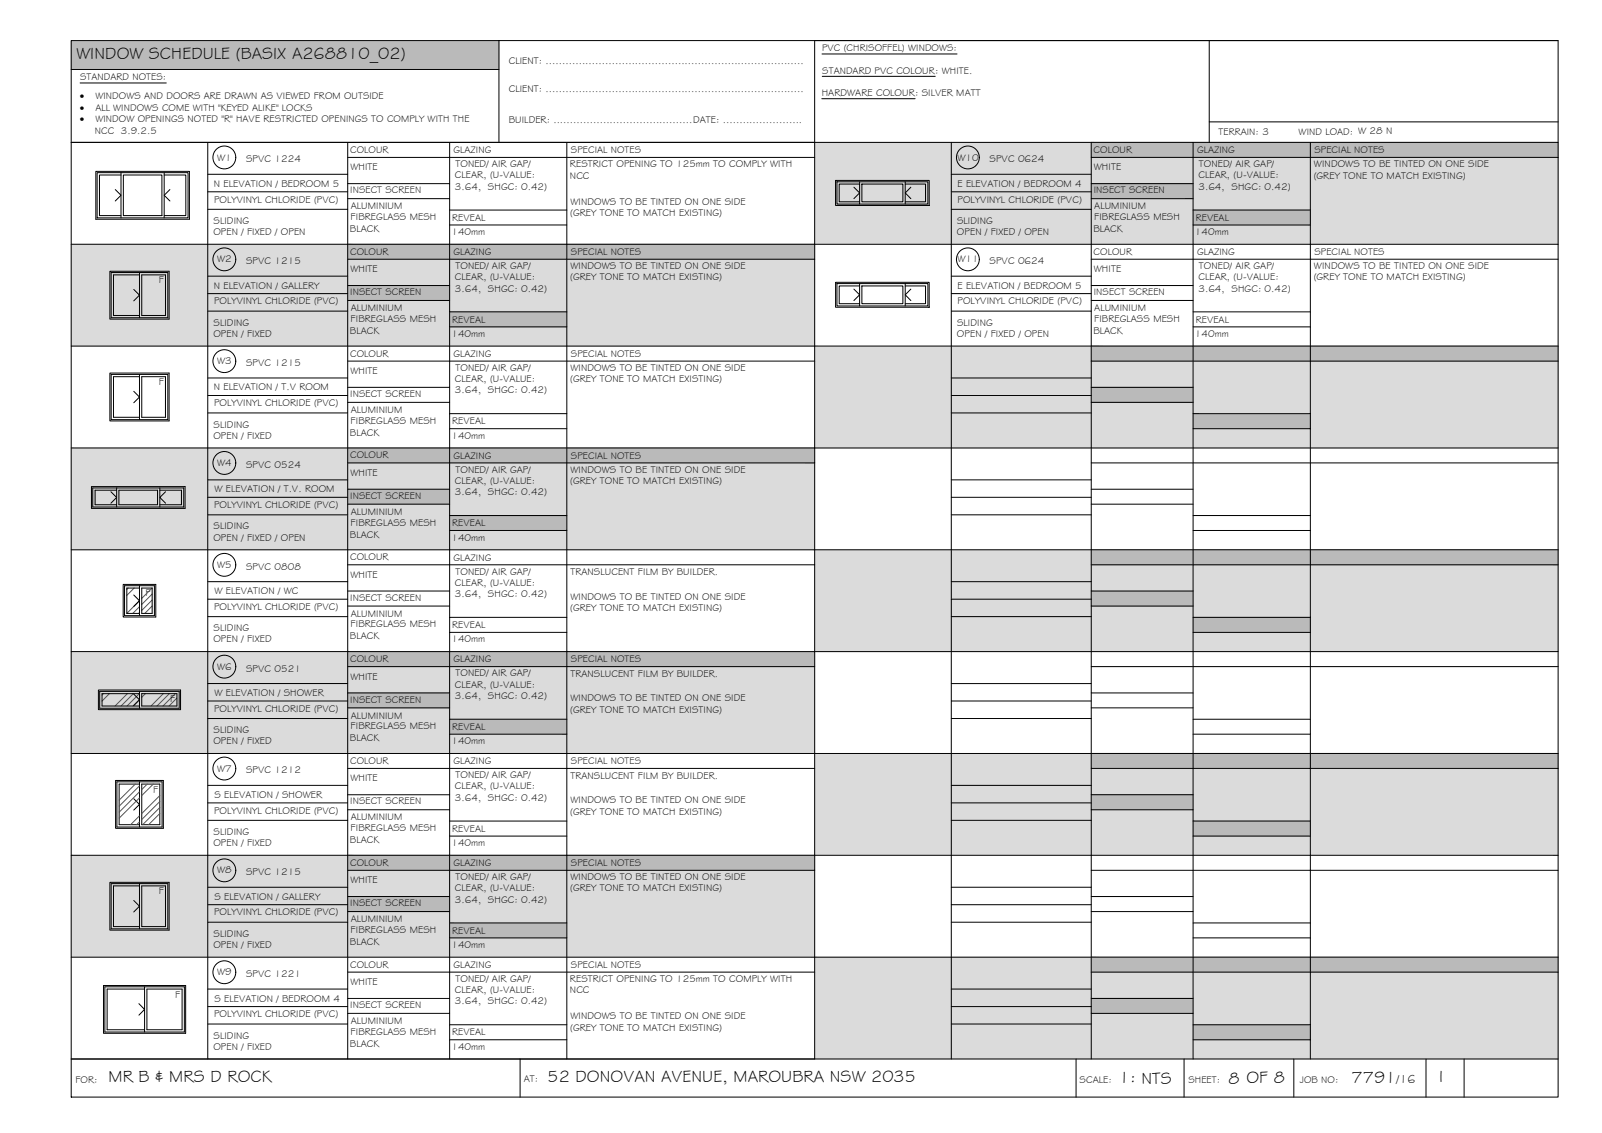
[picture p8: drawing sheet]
<svg xmlns="http://www.w3.org/2000/svg" width="420mm" height="297mm" viewBox="0 0 420 297" stroke-linecap="round" stroke-linejoin="round" font-family="sans-serif">
<!-- layer: WINDOW SCHEDULE HATCH -->
<g fill="#dbdbdb" stroke="#dbdbdb" stroke-width=".26">
<path d="M213.7 37.3l195 26.7v-26.7zM213.7 37.3l195 26.7h-195z"/>
<path d="M18.7 64l195 26.7v-26.7zM18.7 64l195 26.7h-195z"/>
<path d="M213.7 90.7l195 26.7v-26.7zM213.7 90.7l195 26.7h-195z"/>
<path d="M18.7 117.4l195 26.7v-26.7zM18.7 117.4l195 26.7h-195z"/>
<path d="M213.7 144.1l195 26.7v-26.7zM213.7 144.1l195 26.7h-195z"/>
<path d="M18.7 170.8l195 26.7v-26.7zM18.7 170.8l195 26.7h-195z"/>
<path d="M213.7 197.5l195 26.7v-26.7zM213.7 197.5l195 26.7h-195z"/>
<path d="M18.7 224.2l195 26.7v-26.7zM18.7 224.2l195 26.7h-195z"/>
<path d="M213.7 250.9l195 26.7v-26.7zM213.7 250.9l195 26.7h-195z"/>
</g>
<g fill="#bababa" stroke="#bababa" stroke-width=".26">
<path d="M18.7 10.6l112.2 7.6v-7.6zM18.7 10.6l112.2 7.6h-112.2z"/>
<path d="M286.2 37.3l122.5 4v-4zM286.2 37.3l122.5 4h-122.5z"/>
<path d="M286.2 48.1l26.7 4v-4zM286.2 48.1l26.7 4h-26.7z"/>
<path d="M312.9 55.1l30.8 3.9v-3.9zM312.9 55.1l30.8 3.9h-30.8z"/>
<path d="M91.2 64l122.5 4v-4zM91.2 64l122.5 4h-122.5z"/>
<path d="M91.2 74.9l26.7 3.9v-3.9zM91.2 74.9l26.7 3.9h-26.7z"/>
<path d="M117.9 81.8l30.8 3.9v-3.9zM117.9 81.8l30.8 3.9h-30.8z"/>
<path d="M286.2 90.7l122.5 4v-4zM286.2 90.7l122.5 4h-122.5z"/>
<path d="M286.2 101.6l26.7 3.9v-3.9zM286.2 101.6l26.7 3.9h-26.7z"/>
<path d="M312.9 108.5l30.8 3.9v-3.9zM312.9 108.5l30.8 3.9h-30.8z"/>
<path d="M91.2 117.4l122.5 4v-4zM91.2 117.4l122.5 4h-122.5z"/>
<path d="M91.2 128.3l26.7 3.9v-3.9zM91.2 128.3l26.7 3.9h-26.7z"/>
<path d="M117.9 135.2l30.8 3.9v-3.9zM117.9 135.2l30.8 3.9h-30.8z"/>
<path d="M286.2 144.1l122.5 4v-4zM286.2 144.1l122.5 4h-122.5z"/>
<path d="M286.2 155l26.7 3.9v-3.9zM286.2 155l26.7 3.9h-26.7z"/>
<path d="M312.9 161.9l30.8 3.9v-3.9zM312.9 161.9l30.8 3.9h-30.8z"/>
<path d="M91.2 170.8l122.5 4v-4zM91.2 170.8l122.5 4h-122.5z"/>
<path d="M91.2 181.6l26.7 4v-4zM91.2 181.6l26.7 4h-26.7z"/>
<path d="M117.9 188.6l30.8 3.9v-3.9zM117.9 188.6l30.8 3.9h-30.8z"/>
<path d="M286.2 197.5l122.5 4v-4zM286.2 197.5l122.5 4h-122.5z"/>
<path d="M286.2 208.4l26.7 3.9v-3.9zM286.2 208.4l26.7 3.9h-26.7z"/>
<path d="M312.9 215.3l30.8 3.9v-3.9zM312.9 215.3l30.8 3.9h-30.8z"/>
<path d="M91.2 224.2l122.5 4v-4zM91.2 224.2l122.5 4h-122.5z"/>
<path d="M91.2 235l26.7 4v-4zM91.2 235l26.7 4h-26.7z"/>
<path d="M117.9 242l30.8 3.9v-3.9zM117.9 242l30.8 3.9h-30.8z"/>
<path d="M286.2 250.9l122.5 4v-4zM286.2 250.9l122.5 4h-122.5z"/>
<path d="M286.2 261.8l26.7 3.9v-3.9zM286.2 261.8l26.7 3.9h-26.7z"/>
<path d="M312.9 268.7l30.8 3.9v-3.9zM312.9 268.7l30.8 3.9h-30.8z"/>
</g>
<!-- layer: BORDER -->
<g fill="none" stroke="#000" stroke-width=".26">
<path d="M18.7 10.6h390v277h-390zM18.7 18.2h112.2M130.9 10.6v26.7M317.1 10.6v26.7M408.7 10.6h-195v267M18.7 37.3h390M54.5 37.3v240.3M91.2 37.3v240.3M117.9 37.3v240.3M148.7 37.3v240.3M249.5 37.3v240.3M286.2 37.3v240.3"/>
<path d="M312.9 37.3v240.3M317.1 32h91.6M343.7 37.3v240.3M54.5 45.7h36.7M54.5 50.3h36.7M54.5 54.9h36.7M91.2 41.3h122.5M91.2 48.1h26.7M91.2 52.1h26.7M117.9 55.1h30.8M117.9 59h30.8M249.5 45.7h36.7"/>
<path d="M249.5 50.3h36.7M249.5 54.9h36.7M286.2 41.3h122.5M286.2 48.1h26.7M286.2 52.1h26.7M312.9 55.1h30.8M312.9 59h30.8M18.7 64h390M54.5 72.4h36.7M54.5 77h36.7M91.2 68h122.5M91.2 74.9h26.7"/>
<path d="M91.2 78.8h26.7M249.5 72.4h36.7M249.5 77h36.7M286.2 68h122.5M286.2 74.9h26.7M286.2 78.8h26.7M18.7 90.7h390M54.5 81.6h36.7M54.5 99.1h36.7M91.2 94.7h122.5M117.9 81.8h30.8M117.9 85.7h30.8"/>
<path d="M249.5 81.6h36.7M249.5 99.1h36.7M286.2 94.7h122.5M312.9 81.8h30.8M312.9 85.7h30.8M18.7 117.4h390M54.5 103.7h36.7M54.5 108.3h36.7M91.2 101.6h26.7M91.2 105.5h26.7M117.9 108.5h30.8M117.9 112.4h30.8"/>
<path d="M249.5 103.7h36.7M249.5 108.3h36.7M286.2 101.6h26.7M286.2 105.5h26.7M312.9 108.5h30.8M312.9 112.4h30.8M54.5 125.8h36.7M54.5 130.4h36.7M54.5 135h36.7M91.2 121.4h122.5M91.2 128.3h26.7M91.2 132.2h26.7"/>
<path d="M117.9 135.2h30.8M117.9 139.1h30.8M249.5 125.8h36.7M249.5 130.4h36.7M249.5 135h36.7M286.2 121.4h122.5M286.2 128.3h26.7M286.2 132.2h26.7M312.9 135.2h30.8M312.9 139.1h30.8M18.7 144.1h390M54.5 152.5h36.7"/>
<path d="M54.5 157.1h36.7M91.2 148.1h122.5M91.2 155h26.7M91.2 158.9h26.7M249.5 152.5h36.7M249.5 157.1h36.7M286.2 148.1h122.5M286.2 155h26.7M286.2 158.9h26.7M18.7 170.8h390M54.5 161.7h36.7M54.5 179.2h36.7"/>
<path d="M91.2 174.8h122.5M117.9 161.9h30.8M117.9 165.8h30.8M249.5 161.7h36.7M249.5 179.2h36.7M286.2 174.8h122.5M312.9 161.9h30.8M312.9 165.8h30.8M18.7 197.5h390M54.5 183.8h36.7M54.5 188.4h36.7M91.2 181.7h26.7"/>
<path d="M91.2 185.6h26.7M117.9 188.6h30.8M117.9 192.5h30.8M249.5 183.8h36.7M249.5 188.4h36.7M286.2 181.7h26.7M286.2 185.6h26.7M312.9 188.6h30.8M312.9 192.5h30.8M54.5 205.9h36.7M54.5 210.5h36.7M54.5 215.1h36.7"/>
<path d="M91.2 201.5h122.5M91.2 208.4h26.7M91.2 212.3h26.7M117.9 215.3h30.8M117.9 219.2h30.8M249.5 205.9h36.7M249.5 210.5h36.7M249.5 215.1h36.7M286.2 201.5h122.5M286.2 208.4h26.7M286.2 212.3h26.7M312.9 215.3h30.8"/>
<path d="M312.9 219.2h30.8M18.7 224.2h390M54.5 232.6h36.7M54.5 237.2h36.7M91.2 228.2h122.5M91.2 235h26.7M91.2 239h26.7M249.5 232.6h36.7M249.5 237.2h36.7M286.2 228.2h122.5M286.2 235h26.7M286.2 239h26.7"/>
<path d="M18.7 250.9h390M54.5 241.8h36.7M54.5 259.3h36.7M91.2 254.9h122.5M117.9 242h30.8M117.9 245.9h30.8M249.5 241.8h36.7M249.5 259.3h36.7M286.2 254.9h122.5M312.9 242h30.8M312.9 245.9h30.8M18.7 277.6h390"/>
<path d="M54.5 263.9h36.7M54.5 268.5h36.7M91.2 261.8h26.7M91.2 265.7h26.7M117.9 268.7h30.8M117.9 272.6h30.8M136.4 277.6v10M249.5 263.9h36.7M249.5 268.5h36.7M282.2 277.6v10M286.2 261.8h26.7M286.2 265.7h26.7"/>
<path d="M310.5 277.6v10M312.9 268.7h30.8M312.9 272.6h30.8M339.3 277.6v10M374 277.6v10M384 277.6v10"/>
</g>
<!-- layer: TEXT -->
<path d="M215.6 14.2h35.4M21 21.8h22.6M215.5 25.9h24.5M215.7 20h29.6" fill="none" stroke="#000" stroke-width=".26"/>
<!-- layer: WINDOWS -->
<g fill="none" stroke="#000" stroke-width=".26">
<path d="M25.5 45.3h23.8v11.8h-23.8zM30.2 49.7l1.5 1.5-1.5 1.5M31.7 45.9h-5.6v10.6h5.6M31.7 45.3v11.8M32.3 45.9h10.2v10.6h-10.2zM43.1 45.9h5.6v10.6h-5.6M43.1 45.3v11.8M44.6 49.7l-1.5 1.5 1.5 1.5M219.5 47.7h23.9v5.8h-23.9zM224 49.1l1.5 1.5-1.5 1.5M225.5 48.3h-5.4v4.6h5.4M225.5 47.7v5.8"/>
<path d="M226 48.3h10.8v4.6h-10.8zM237.4 48.3h5.3v4.6h-5.3M237.4 47.7v5.8M238.9 49.1l-1.5 1.5 1.5 1.5M29.2 71.5h14.8v11.8h-14.8zM35.1 75.9l1.5 1.5-1.5 1.5M36.6 72.1h-6.8v10.6h6.8M36.6 71.5v11.8M37.2 72.1h6.2v10.6h-6.2zM219.5 74.4h23.9v5.8h-23.9zM224 75.8l1.5 1.5-1.5 1.5M225.5 75h-5.4v4.6h5.4"/>
<path d="M225.5 74.4v5.8M226 75h10.8v4.6h-10.8zM237.4 75h5.3v4.6h-5.3M237.4 74.4v5.8M238.9 75.8l-1.5 1.5 1.5 1.5M29.2 98.2h14.8v11.8h-14.8zM36.6 98.8h-6.8v10.6h6.8M36.6 98.2v11.8M37.2 98.8h6.2v10.6h-6.2zM35.1 102.6l1.5 1.5-1.5 1.5M24.3 127.9h23.9v5h-23.9zM29.1 128.9l1.5 1.5-1.5 1.5"/>
<path d="M30.6 128.5h-5.7v3.8h5.7M30.6 127.9v5M31.2 128.5h10.1v3.8h-10.1zM41.9 127.9v5M41.9 128.5h5.7v3.8h-5.7M43.4 128.9l-1.5 1.5 1.5 1.5M32.7 153.6h7.8v7.8h-7.8zM35.1 156l1.5 1.5-1.5 1.5M36.6 153.6v7.8M36.6 154.2h-3.3v6.6h3.3M37.2 154.2h2.7v6.6h-2.7zM26.1 181.3h20.9v4.4h-20.9z"/>
<path d="M35.1 182l1.5 1.5-1.5 1.5M36.6 181.3v4.4M36.6 181.9h-9.8v3.2h9.8M37.2 181.9h9.2v3.2h-9.2zM30.7 205h11.8v11.8h-11.8zM35.1 209.4l1.5 1.5-1.5 1.5M36.6 205v11.8M36.6 205.6h-5.4v10.6h5.4M37.2 205.6h4.7v10.6h-4.7zM29.2 231.7h14.8v11.8h-14.8zM35.1 236.1l1.5 1.5-1.5 1.5M36.6 232.3h-6.8v10.6h6.8"/>
<path d="M36.6 231.7v11.8M37.2 232.3h6.2v10.6h-6.2zM27.5 258.7h20.9v11.9h-20.9zM37.9 259.3h-9.8v10.7h9.8M37.9 258.7v11.9M38.5 259.3h9.3v10.7h-9.3zM36.4 263.1l1.5 1.5-1.5 1.5"/>
<circle cx="58.8" cy="41.3" r="3"/>
<circle cx="253.8" cy="41.3" r="3"/>
<circle cx="58.8" cy="68" r="3"/>
<circle cx="253.8" cy="68" r="3"/>
<circle cx="58.8" cy="94.7" r="3"/>
<circle cx="58.8" cy="121.4" r="3"/>
<circle cx="58.8" cy="148.1" r="3"/>
<circle cx="58.8" cy="174.8" r="3"/>
<circle cx="58.8" cy="201.5" r="3"/>
<circle cx="58.8" cy="228.2" r="3"/>
<circle cx="58.8" cy="254.9" r="3"/>
</g>
<!-- layer: NEWWORK -->
<path d="M25.1 44.9h24.6v12.6h-24.6zM219.1 47.3h24.6v6.6h-24.6zM28.8 71.1h15.6v12.6h-15.6zM219.1 74h24.6v6.6h-24.6zM28.8 97.8h15.6v12.6h-15.6zM24 127.6h24.5v5.7h-24.5zM32.3 153.2h8.6v8.6h-8.6zM25.8 180.9h21.6v5.1h-21.6zM30.3 204.6h12.5v12.6h-12.5zM28.8 231.3h15.6v12.6h-15.6zM27.1 258.4h21.6v12.5h-21.6z" fill="none" stroke="#000" stroke-width=".26"/>
<!-- layer: HATCH -->
<g fill="none" stroke="#545454" stroke-width=".26">
<path d="M33.6 154.2l-.3 .3M35.2 154.2l-1.9 1.9M36.6 157.5l-3.3 3.3M36.6 159.1l-1.8 1.7M39.9 154.2l-2.7 2.7M39.9 155.7l-2.7 2.8M39.9 157.3l-2.7 2.7M39.9 158.9l-1.9 1.9M36.6 160.6l-.2 .2M27.1 181.9l-.3 .3M28.7 181.9l-1.9 1.9M33.4 181.9l-3.2 3.2"/>
<path d="M35 181.9l-3.2 3.2M36.5 181.9l-3.2 3.2M36.6 183.4l-1.7 1.7M38.1 181.9l-.9 .9M42.8 181.9l-3.2 3.2M44.4 181.9l-3.2 3.2M46 181.9l-3.3 3.2M46.4 183l-2.1 2.1M35.5 205.6l-4.3 4.2M36.6 213.9l-2.3 2.3M36.6 206l-5.4 5.4M36.6 215.5l-.8 .7"/>
<path d="M36.6 207.6l-5.4 5.3M36.6 209.2l-5.4 5.3M38.6 205.6l-1.4 1.4M40.2 205.6l-3 3M41.9 208.6l-4.7 4.7M41.9 210.1l-4.7 4.8M41.9 211.7l-4.5 4.5M41.9 213.3l-2.9 2.9"/>
</g>
<g font-size="4.5">
<text x="20" y="15.6">WINDOW SCHEDULE (BASIX A268810_02)</text>
<text x="28.5" y="283.7">MR B &amp; MRS D ROCK</text>
<text x="143.6" y="283.7">52 DONOVAN AVENUE, MAROUBRA NSW 2035</text>
<text x="293.4" y="284">1: NTS</text>
<text x="322.2" y="284.2">8 OF 8</text>
<text x="354.5" y="283.8">7791</text>
<text x="377.4" y="283.8">I</text>
</g>
<text font-size="3.2" x="366.3" y="283.8">/16</text>
<g font-size="2.6">
<text x="133.4" y="16.9">CLIENT: ..............................................................................</text>
<text x="215.6" y="13.5">PVC (CHRISOFFEL) WINDOWS:</text>
<text x="21" y="21.1">STANDARD NOTES:</text>
<text x="215.7" y="19.3">STANDARD PVC COLOUR: WHITE.</text>
<text x="21" y="26.1">·</text>
<text x="21" y="29.1">·</text>
<text x="25" y="29.1">ALL WINDOWS COME WITH &quot;KEYED ALIKE&quot; LOCKS</text>
<text x="25" y="26.1">WINDOWS AND DOORS ARE DRAWN AS VIEWED FROM OUTSIDE</text>
<text x="133.4" y="24">CLIENT: ..............................................................................</text>
<text x="215.5" y="25.2">HARDWARE COLOUR: SILVER MATT</text>
<text x="21" y="32.1">·</text>
<text x="24.9" y="35.1">NCC 3.9.2.5</text>
<text x="25" y="32.1">WINDOW OPENINGS NOTED &quot;R&quot; HAVE RESTRICTED OPENINGS TO COMPLY WITH THE</text>
<text x="133.4" y="32.3">BUILDER: ..........................................DATE: ........................</text>
<text x="319.6" y="35.4">TERRAIN: 3</text>
<text x="340.6" y="35.4">WIND LOAD: W 28 N</text>
<text x="91.8" y="40.1">COLOUR</text>
<text x="119" y="40.1">GLAZING</text>
<text x="149.7" y="40.1">SPECIAL NOTES</text>
<text x="286.8" y="40.1">COLOUR</text>
<text x="314" y="40.1">GLAZING</text>
<text x="344.7" y="40.1">SPECIAL NOTES</text>
<text x="57" y="42.1">W1</text>
<text x="64.5" y="42.6">SPVC 1224</text>
<text x="91.9" y="44.7">WHITE</text>
<text x="119.3" y="46.8">CLEAR, (U-VALUE:</text>
<text x="119.5" y="43.9">TONED/ AIR GAP/</text>
<text x="149.5" y="43.9">RESTRICT OPENING TO 125mm TO COMPLY WITH</text>
<text x="149.5" y="46.8">NCC</text>
<text x="251.1" y="42.1">W10</text>
<text x="259.5" y="42.6">SPVC 0624</text>
<text x="286.9" y="44.7">WHITE</text>
<text x="314.3" y="46.8">CLEAR, (U-VALUE:</text>
<text x="314.4" y="43.9">TONED/ AIR GAP/</text>
<text x="344.5" y="46.8">(GREY TONE TO MATCH EXISTING)</text>
<text x="344.6" y="43.9">WINDOWS TO BE TINTED ON ONE SIDE</text>
<text x="56.1" y="49">N ELEVATION / BEDROOM 5</text>
<text x="56.1" y="53.1">POLYVINYL CHLORIDE (PVC)</text>
<text x="91.8" y="50.7">INSECT SCREEN</text>
<text x="119.3" y="49.7">3.64, SHGC: 0.42)</text>
<text x="149.6" y="53.7">WINDOWS TO BE TINTED ON ONE SIDE</text>
<text x="251.1" y="49">E ELEVATION / BEDROOM 4</text>
<text x="251.1" y="53.1">POLYVINYL CHLORIDE (PVC)</text>
<text x="286.9" y="50.7">INSECT SCREEN</text>
<text x="314.3" y="49.7">3.64, SHGC: 0.42)</text>
<text x="56" y="58.7">SLIDING</text>
<text x="92" y="57.7">FIBREGLASS MESH</text>
<text x="92" y="54.9">ALUMINIUM</text>
<text x="118.6" y="57.9">REVEAL</text>
<text x="149.5" y="56.6">(GREY TONE TO MATCH EXISTING)</text>
<text x="251" y="58.7">SLIDING</text>
<text x="287" y="57.7">FIBREGLASS MESH</text>
<text x="287" y="54.9">ALUMINIUM</text>
<text x="313.6" y="57.9">REVEAL</text>
<text x="56" y="61.6">OPEN / FIXED / OPEN</text>
<text x="91.8" y="60.8">BLACK</text>
<text x="118.4" y="61.7">140mm</text>
<text x="251" y="61.6">OPEN / FIXED / OPEN</text>
<text x="286.8" y="60.8">BLACK</text>
<text x="313.4" y="61.7">140mm</text>
<text x="57" y="68.8">W2</text>
<text x="64.5" y="69.3">SPVC 1215</text>
<text x="91.8" y="66.8">COLOUR</text>
<text x="91.9" y="71.4">WHITE</text>
<text x="119" y="66.9">GLAZING</text>
<text x="119.5" y="70.6">TONED/ AIR GAP/</text>
<text x="149.6" y="70.6">WINDOWS TO BE TINTED ON ONE SIDE</text>
<text x="149.7" y="66.9">SPECIAL NOTES</text>
<text x="251.1" y="68.8">W11</text>
<text x="259.5" y="69.3">SPVC 0624</text>
<text x="286.8" y="66.8">COLOUR</text>
<text x="286.9" y="71.4">WHITE</text>
<text x="314" y="66.9">GLAZING</text>
<text x="314.4" y="70.6">TONED/ AIR GAP/</text>
<text x="344.6" y="70.6">WINDOWS TO BE TINTED ON ONE SIDE</text>
<text x="344.7" y="66.9">SPECIAL NOTES</text>
<text x="41.6" y="74.3">F</text>
<text x="56.1" y="75.7">N ELEVATION / GALLERY</text>
<text x="91.8" y="77.4">INSECT SCREEN</text>
<text x="119.3" y="76.4">3.64, SHGC: 0.42)</text>
<text x="119.3" y="73.5">CLEAR, (U-VALUE:</text>
<text x="149.5" y="73.5">(GREY TONE TO MATCH EXISTING)</text>
<text x="251.1" y="75.7">E ELEVATION / BEDROOM 5</text>
<text x="286.9" y="77.4">INSECT SCREEN</text>
<text x="314.3" y="76.4">3.64, SHGC: 0.42)</text>
<text x="314.3" y="73.5">CLEAR, (U-VALUE:</text>
<text x="344.5" y="73.5">(GREY TONE TO MATCH EXISTING)</text>
<text x="56.1" y="79.8">POLYVINYL CHLORIDE (PVC)</text>
<text x="92" y="81.6">ALUMINIUM</text>
<text x="251.1" y="79.8">POLYVINYL CHLORIDE (PVC)</text>
<text x="287" y="81.6">ALUMINIUM</text>
<text x="56" y="88.3">OPEN / FIXED</text>
<text x="56" y="85.4">SLIDING</text>
<text x="91.8" y="87.5">BLACK</text>
<text x="92" y="84.4">FIBREGLASS MESH</text>
<text x="118.4" y="88.3">140mm</text>
<text x="118.6" y="84.6">REVEAL</text>
<text x="251" y="88.3">OPEN / FIXED / OPEN</text>
<text x="251" y="85.4">SLIDING</text>
<text x="286.8" y="87.5">BLACK</text>
<text x="287" y="84.4">FIBREGLASS MESH</text>
<text x="313.4" y="88.3">140mm</text>
<text x="313.6" y="84.6">REVEAL</text>
<text x="57" y="95.5">W3</text>
<text x="64.5" y="96">SPVC 1215</text>
<text x="91.8" y="93.5">COLOUR</text>
<text x="119" y="93.5">GLAZING</text>
<text x="149.7" y="93.5">SPECIAL NOTES</text>
<text x="41.6" y="101">F</text>
<text x="91.9" y="98.1">WHITE</text>
<text x="119.3" y="100.2">CLEAR, (U-VALUE:</text>
<text x="119.5" y="97.3">TONED/ AIR GAP/</text>
<text x="149.5" y="100.2">(GREY TONE TO MATCH EXISTING)</text>
<text x="149.6" y="97.3">WINDOWS TO BE TINTED ON ONE SIDE</text>
<text x="56.1" y="102.4">N ELEVATION / T.V ROOM</text>
<text x="56.1" y="106.5">POLYVINYL CHLORIDE (PVC)</text>
<text x="91.8" y="104.1">INSECT SCREEN</text>
<text x="119.3" y="103.1">3.64, SHGC: 0.42)</text>
<text x="56" y="112.1">SLIDING</text>
<text x="92" y="111.1">FIBREGLASS MESH</text>
<text x="92" y="108.3">ALUMINIUM</text>
<text x="118.6" y="111.3">REVEAL</text>
<text x="56" y="115">OPEN / FIXED</text>
<text x="91.8" y="114.2">BLACK</text>
<text x="118.4" y="115">140mm</text>
<text x="57" y="122.2">W4</text>
<text x="64.5" y="122.7">SPVC 0524</text>
<text x="91.8" y="120.2">COLOUR</text>
<text x="91.9" y="124.8">WHITE</text>
<text x="119" y="120.3">GLAZING</text>
<text x="119.5" y="124">TONED/ AIR GAP/</text>
<text x="149.6" y="124">WINDOWS TO BE TINTED ON ONE SIDE</text>
<text x="149.7" y="120.3">SPECIAL NOTES</text>
<text x="56.2" y="129.1">W ELEVATION / T.V. ROOM</text>
<text x="91.8" y="130.8">INSECT SCREEN</text>
<text x="119.3" y="129.8">3.64, SHGC: 0.42)</text>
<text x="119.3" y="126.9">CLEAR, (U-VALUE:</text>
<text x="149.5" y="126.9">(GREY TONE TO MATCH EXISTING)</text>
<text x="56.1" y="133.2">POLYVINYL CHLORIDE (PVC)</text>
<text x="92" y="137.8">FIBREGLASS MESH</text>
<text x="92" y="135">ALUMINIUM</text>
<text x="118.6" y="138">REVEAL</text>
<text x="56" y="141.7">OPEN / FIXED / OPEN</text>
<text x="56" y="138.8">SLIDING</text>
<text x="91.8" y="140.9">BLACK</text>
<text x="118.4" y="141.7">140mm</text>
<text x="57" y="148.9">W5</text>
<text x="64.5" y="149.4">SPVC 0808</text>
<text x="91.8" y="146.9">COLOUR</text>
<text x="119" y="147">GLAZING</text>
<text x="56.2" y="155.8">W ELEVATION / WC</text>
<text x="91.9" y="151.5">WHITE</text>
<text x="119.3" y="153.6">CLEAR, (U-VALUE:</text>
<text x="119.5" y="150.7">TONED/ AIR GAP/</text>
<text x="149.6" y="150.7">TRANSLUCENT FILM BY BUILDER.</text>
<text x="38.1" y="156.4">F</text>
<text x="56.1" y="159.9">POLYVINYL CHLORIDE (PVC)</text>
<text x="91.8" y="157.5">INSECT SCREEN</text>
<text x="92" y="161.7">ALUMINIUM</text>
<text x="119.3" y="156.5">3.64, SHGC: 0.42)</text>
<text x="149.5" y="160.1">(GREY TONE TO MATCH EXISTING)</text>
<text x="149.6" y="157.2">WINDOWS TO BE TINTED ON ONE SIDE</text>
<text x="56" y="165.5">SLIDING</text>
<text x="91.8" y="167.6">BLACK</text>
<text x="92" y="164.5">FIBREGLASS MESH</text>
<text x="118.6" y="164.7">REVEAL</text>
<text x="56" y="168.4">OPEN / FIXED</text>
<text x="91.8" y="173.6">COLOUR</text>
<text x="118.4" y="168.4">140mm</text>
<text x="119" y="173.6">GLAZING</text>
<text x="149.7" y="173.7">SPECIAL NOTES</text>
<text x="57" y="175.6">W6</text>
<text x="64.5" y="176.1">SPVC 0521</text>
<text x="91.9" y="178.2">WHITE</text>
<text x="119.5" y="177.3">TONED/ AIR GAP/</text>
<text x="149.6" y="177.4">TRANSLUCENT FILM BY BUILDER.</text>
<text x="44.6" y="184.1">F</text>
<text x="56.2" y="182.5">W ELEVATION / SHOWER</text>
<text x="91.8" y="184.2">INSECT SCREEN</text>
<text x="119.3" y="183.2">3.64, SHGC: 0.42)</text>
<text x="119.3" y="180.3">CLEAR, (U-VALUE:</text>
<text x="149.6" y="183.9">WINDOWS TO BE TINTED ON ONE SIDE</text>
<text x="56.1" y="186.6">POLYVINYL CHLORIDE (PVC)</text>
<text x="92" y="191.2">FIBREGLASS MESH</text>
<text x="92" y="188.4">ALUMINIUM</text>
<text x="118.6" y="191.4">REVEAL</text>
<text x="149.5" y="186.8">(GREY TONE TO MATCH EXISTING)</text>
<text x="56" y="195.1">OPEN / FIXED</text>
<text x="56" y="192.2">SLIDING</text>
<text x="91.8" y="194.3">BLACK</text>
<text x="118.4" y="195.1">140mm</text>
<text x="57" y="202.3">W7</text>
<text x="64.5" y="202.7">SPVC 1212</text>
<text x="91.8" y="200.3">COLOUR</text>
<text x="119" y="200.4">GLAZING</text>
<text x="149.7" y="200.4">SPECIAL NOTES</text>
<text x="40.1" y="207.8">F</text>
<text x="56.2" y="209.2">S ELEVATION / SHOWER</text>
<text x="91.9" y="204.9">WHITE</text>
<text x="119.3" y="209.9">3.64, SHGC: 0.42)</text>
<text x="119.3" y="207">CLEAR, (U-VALUE:</text>
<text x="119.5" y="204.1">TONED/ AIR GAP/</text>
<text x="149.6" y="204.1">TRANSLUCENT FILM BY BUILDER.</text>
<text x="56.1" y="213.3">POLYVINYL CHLORIDE (PVC)</text>
<text x="91.8" y="210.9">INSECT SCREEN</text>
<text x="92" y="215.1">ALUMINIUM</text>
<text x="149.5" y="213.5">(GREY TONE TO MATCH EXISTING)</text>
<text x="149.6" y="210.6">WINDOWS TO BE TINTED ON ONE SIDE</text>
<text x="56" y="221.8">OPEN / FIXED</text>
<text x="56" y="218.9">SLIDING</text>
<text x="91.8" y="221">BLACK</text>
<text x="92" y="217.9">FIBREGLASS MESH</text>
<text x="118.4" y="221.8">140mm</text>
<text x="118.6" y="218.1">REVEAL</text>
<text x="91.8" y="227">COLOUR</text>
<text x="119" y="227">GLAZING</text>
<text x="149.7" y="227.1">SPECIAL NOTES</text>
<text x="57" y="229">W8</text>
<text x="64.5" y="229.5">SPVC 1215</text>
<text x="91.9" y="231.6">WHITE</text>
<text x="119.3" y="233.7">CLEAR, (U-VALUE:</text>
<text x="119.5" y="230.8">TONED/ AIR GAP/</text>
<text x="149.5" y="233.7">(GREY TONE TO MATCH EXISTING)</text>
<text x="149.6" y="230.8">WINDOWS TO BE TINTED ON ONE SIDE</text>
<text x="41.6" y="234.5">F</text>
<text x="56.2" y="235.9">S ELEVATION / GALLERY</text>
<text x="91.8" y="237.6">INSECT SCREEN</text>
<text x="119.3" y="236.6">3.64, SHGC: 0.42)</text>
<text x="56" y="245.6">SLIDING</text>
<text x="56.1" y="240">POLYVINYL CHLORIDE (PVC)</text>
<text x="92" y="244.6">FIBREGLASS MESH</text>
<text x="92" y="241.8">ALUMINIUM</text>
<text x="118.6" y="244.8">REVEAL</text>
<text x="56" y="248.5">OPEN / FIXED</text>
<text x="91.8" y="247.7">BLACK</text>
<text x="118.4" y="248.6">140mm</text>
<text x="57" y="255.7">W9</text>
<text x="64.5" y="256.2">SPVC 1221</text>
<text x="91.8" y="253.7">COLOUR</text>
<text x="119" y="253.8">GLAZING</text>
<text x="119.5" y="257.5">TONED/ AIR GAP/</text>
<text x="149.5" y="257.5">RESTRICT OPENING TO 125mm TO COMPLY WITH</text>
<text x="149.7" y="253.8">SPECIAL NOTES</text>
<text x="46" y="261.5">F</text>
<text x="56.2" y="262.6">S ELEVATION / BEDROOM 4</text>
<text x="91.9" y="258.3">WHITE</text>
<text x="119.3" y="263.3">3.64, SHGC: 0.42)</text>
<text x="119.3" y="260.4">CLEAR, (U-VALUE:</text>
<text x="149.5" y="260.4">NCC</text>
<text x="56.1" y="266.7">POLYVINYL CHLORIDE (PVC)</text>
<text x="91.8" y="264.3">INSECT SCREEN</text>
<text x="92" y="268.5">ALUMINIUM</text>
<text x="149.6" y="267.3">WINDOWS TO BE TINTED ON ONE SIDE</text>
<text x="56" y="275.2">OPEN / FIXED</text>
<text x="56" y="272.3">SLIDING</text>
<text x="91.8" y="274.4">BLACK</text>
<text x="92" y="271.3">FIBREGLASS MESH</text>
<text x="118.4" y="275.2">140mm</text>
<text x="118.6" y="271.5">REVEAL</text>
<text x="149.5" y="270.2">(GREY TONE TO MATCH EXISTING)</text>
<text x="19.8" y="283.8">FOR:</text>
<text x="137.4" y="283.7">AT:</text>
<text x="283.1" y="284">SCALE:</text>
<text x="311.7" y="284">SHEET:</text>
<text x="340.9" y="284">JOB NO:</text>
</g>
</svg>
